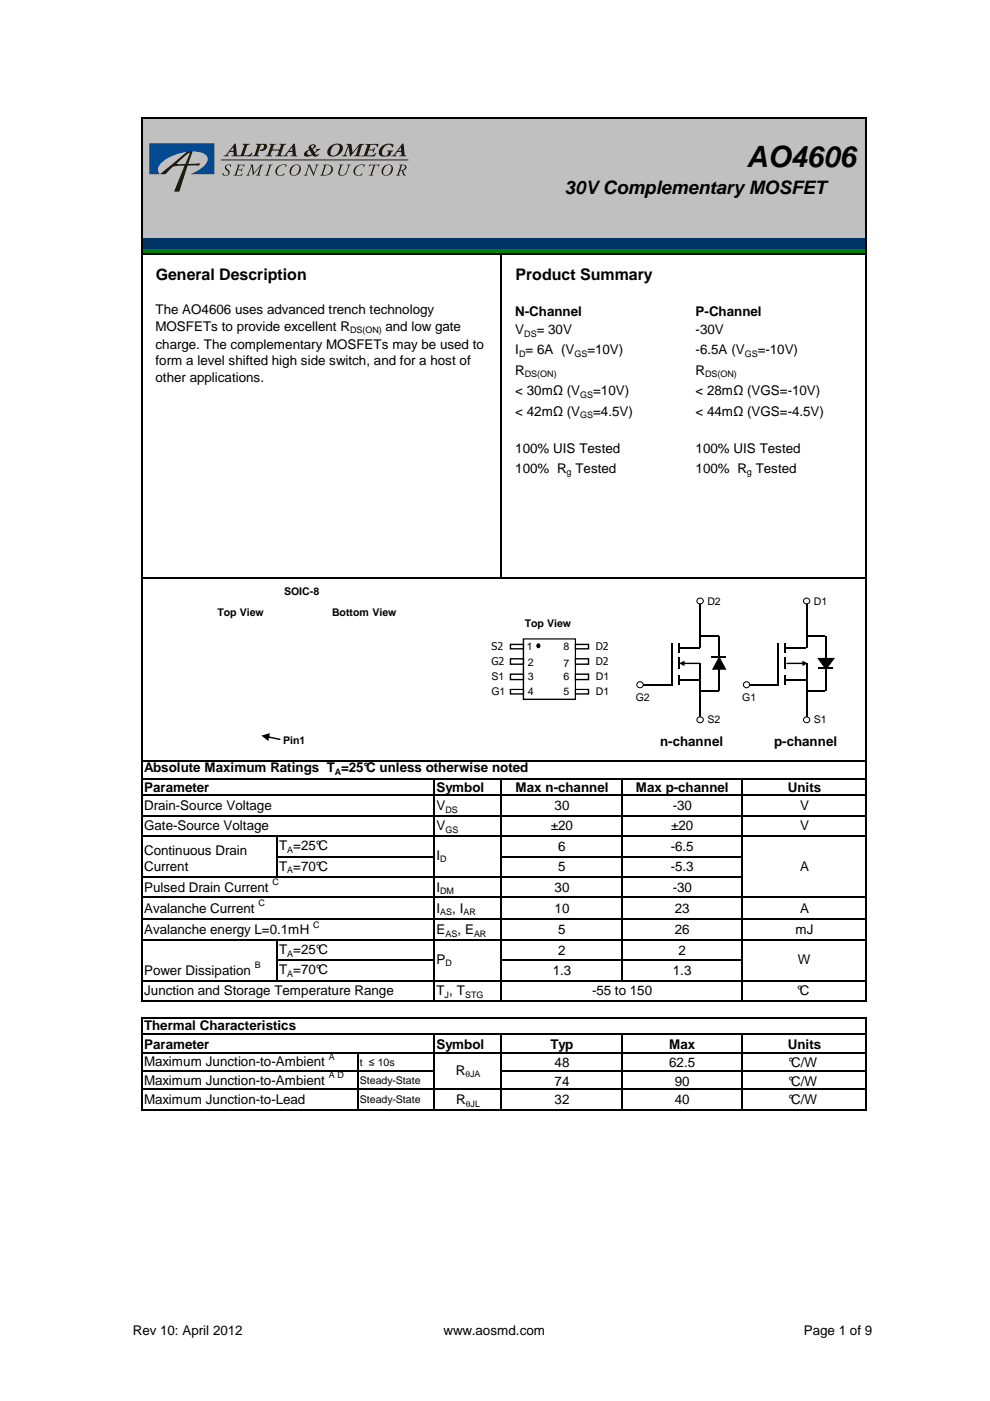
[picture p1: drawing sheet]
<svg xmlns="http://www.w3.org/2000/svg" width="210mm" height="297mm" viewBox="0 0 210 297" stroke-linecap="round" stroke-linejoin="round" font-family="sans-serif">
<path d="M30.1 25.2h153.6v25.3h-153.6z" fill="#c0c0c0"/>
<path d="M30.1 50.5h153.6v2.2h-153.6z" fill="#003365"/>
<path d="M30.1 52.7h153.6v1.3h-153.6z" fill="#008000"/>
<path d="M30 25v134.3M30.1 25.1h153.7M183.6 25.2v134.1M30.1 53.9h153.7M106.3 54.1v68.6M30.1 122.6h153.7" fill="none" stroke="#000" stroke-width=".25"/>
<g fill="#251a05">
<path d="M51.5 30.5h1.5l-.1 .1-.5 .2-.7 2.1a1.63 1.63 0 0 0 1.8-.5v.1a.59 .59 0 0 1-.5 .7l-2.5-.1 .1-.1 .5-.2 .7-2-.4-.2z"/>
<path d="M54.3 30.5h1.3a.72 .72 0 0 1 1 .3 .72 .72 0 0 1-.4 1 .74 .74 0 0 1-1.1 0l.1-.1a.62 .62 0 0 0 .6-.3 .62 .62 0 0 0-.1-.7l-.4 .1-.7 1.9-.1 .2 .5 .1-.1 .1-1.4 .1 .4-.3 .4-.9 .3-1.2-.3-.2z"/>
<path d="M57.1 30.5h1.5l-.1 .1-.4 .1-.3 1h.9h.6l.3-1-.4-.1 .1-.1h1.4l-.5 .2-.1 .3-.6 1.9 .3 .1v.1l-1.4-.1a.75 .75 0 0 0 .7-.8l.1-.3h-1.5l-.4 1 .4 .1v.1h-1.5l.1-.1 .4-.1 .2-.5 .6-1.7-.4-.1z"/>
<path d="M73.5 30.5h1l.3 1.8 1-1.3a1.21 1.21 0 0 1 1.4-.5l-.5 .4-.6 2 .4 .1-.1 .2-1.4-.1v-.1a.69 .69 0 0 0 .7-.8l.4-1.2-1.8 2.2h-.1l-.3-2.1-.6 1.7 .3 .2v.2h-1.1l.5-.4 .7-1.7 .1-.3-.4-.1z"/>
<path d="M77.5 30.5h2.7l-.1 .7-.2-.1a.52 .52 0 0 0-.3-.4 .52 .52 0 0 0-.5 0h-.5l-.3 1a.81 .81 0 0 0 1.1-.4h.1l-.3 1h-.2l.1-.3a.66 .66 0 0 0-1-.1l-.3 .9a1.61 1.61 0 0 0 2-.4v.1a.86 .86 0 0 1-1.3 .6l-1.9 .1v-.2a.46 .46 0 0 0 .7-.4l.6-1.9h-.4z"/>
<path d="M80.9 31.1a1.99 1.99 0 0 1 2.5-.3l-.2 .4a1 1 0 0 0-1-.6 1 1 0 0 0-.9 .8 .98 .98 0 0 0 .1 1.6 .68 .68 0 0 0 .8-.2 .68 .68 0 0 0 .1-.7l-.2-.1v-.1h1.3l-.3 .2a1.24 1.24 0 0 1-1.6 1.1 1.01 1.01 0 0 1-1.2-.5 1.01 1.01 0 0 1 .3-1.2z"/>
<path d="M47.9 35l.6-.1 .5 .1-.2 .4-.1-.4h-.5a.63 .63 0 0 0 .3 1.1 .81 .81 0 0 1-.2 1.1 .81 .81 0 0 1-1.1-.2l.1-.4a.54 .54 0 0 0 .7 .5 .54 .54 0 0 0 .2-.8l-.1-.2a.67 .67 0 0 1-.2-1.1z"/>
<path d="M50.2 34.9h1.7l-.2 .5a.58 .58 0 0 0-.9-.3l-.3 .8a.7 .7 0 0 0 .9-.2l-.2 .7a.44 .44 0 0 0-.4-.4 .44 .44 0 0 0-.4 .2l-.2 .8a1.17 1.17 0 0 0 1.3-.2l-.1 .1a.88 .88 0 0 1-1 .3h-1l.3-.1 .2-.4 .5-1.5z"/>
<path d="M53 34.9h.7l.1 1.8 1.1-1.3a.7 .7 0 0 1 1-.5l-.4 .3-.5 1.4-.1 .4 .3 .2h-1l.4-.2 .6-1.7-1.6 1.9-.2-1.9-.7 1.6 .3 .3h-.9l.1-.1a3.1 3.1 0 0 0 1.1-1.9z"/>
<path d="M56.9 34.9h.9l-.4 .3-.5 1.5-.1 .4 .3 .1h-1l.4-.2 .5-1.6 .1-.3z"/>
<path d="M58.9 35.3l.6-.3 1-.1 .3 .1-.2 .5a.76 .76 0 0 0-.7-.6 .76 .76 0 0 0-.7 .5l-.3 .4a.86 .86 0 0 0 .2 1.3 .86 .86 0 0 0 1.2-.4 .89 .89 0 0 1-1.4 .5 1.12 1.12 0 0 1 0-1.9z"/>
<path d="M65.1 34.9h.7l.7 1.8 .6-1.6-.3-.2h.8l-.3 .3-.8 2.1-1-2.1-.5 1.8 .2 .2h-.8l.3-.2 .3-.6 .4-1.3z"/>
<path d="M71.9 34.9h.9l-.4 .3-.4 1.7a.87 .87 0 0 0 1 .2 .87 .87 0 0 0 .5-.8l.3-1.2-.2-.2h.8a.77 .77 0 0 0-.6 .9 1.39 1.39 0 0 1-1.7 1.4 .62 .62 0 0 1-.3-.9l.3-1.1z"/>
<path d="M75.5 35.3l.5-.3 1-.1 .4 .1-.3 .5a.76 .76 0 0 0-.6-.6 .76 .76 0 0 0-.8 .5l-.3 .4a.86 .86 0 0 0 .2 1.3 .86 .86 0 0 0 1.3-.4 .89 .89 0 0 1-1.5 .5 1.12 1.12 0 0 1 .1-1.9z"/>
<path d="M78.4 34.8l2.1 .1-.2 .5-.2-.4h-.6l-.6 2 .2 .2h-.9l.4-.2 .6-2-.6 .1-.4 .2z"/>
<path d="M49.7 30.4h.3l.2 2a.4 .4 0 0 0 .3 .6v.2h-1.4l.4-.3v-.7h-.8l-.5 .6 .3 .2v.1l-1.1 .1 .6-.4zM49.4 31.2l-.6 .8h.7z"/>
<path d="M62.3 30.4h.2l.2 2a.4 .4 0 0 0 .4 .6l-.1 .2h-1.4l.5-.3-.1-.7h-.8l-.5 .6 .4 .2-.1 .1-1.1 .1 .6-.4zM61.9 31.2l-.6 .8h.7z"/>
<path d="M65.7 30.8l.5-.2a.51 .51 0 0 1 .8 .3 .51 .51 0 0 1-.6 .6l-.1 .1 .4 .7a.44 .44 0 0 0 .3-.7l1-.1-1.2 1a.5 .5 0 0 0 .8 .2 .81 .81 0 0 1-1.4 .2 1.31 1.31 0 0 1-1.8 0 1.26 1.26 0 0 1 1.2-1.2 .58 .58 0 0 1 .1-.9zM65.3 32a.48 .48 0 0 0 0 .8 .48 .48 0 0 0 .8-.2l-.5-.7zM66 30.9a.29 .29 0 0 0 .1 .5 .29 .29 0 0 0 .4-.3 .27 .27 0 0 0-.1-.4 .27 .27 0 0 0-.4 .2z"/>
<path d="M70 31.1l.9-.6a1.18 1.18 0 0 1 1.3 .1 1.18 1.18 0 0 1 .4 1.2 1.91 1.91 0 0 1-3.1 .9 1.58 1.58 0 0 1 .5-1.6zM70.7 30.9a1.64 1.64 0 0 0-.4 2 1.52 1.52 0 0 0 1.6-2.1l-.5-.2z"/>
<path d="M85.3 30.4h.3l.1 2a.4 .4 0 0 0 .4 .6v.2h-1.5l.5-.3v-.7h-.9l-.4 .6 .3 .2v.1l-1.1 .1 .5-.4zM85 31.2l-.6 .8h.7z"/>
<path d="M61.7 35.4a1.21 1.21 0 0 1 2 0 1.42 1.42 0 0 1-.5 1.5 1.42 1.42 0 0 1-1.6 .1 1.24 1.24 0 0 1 .1-1.6zM62.3 35.2l-.4 .5a.85 .85 0 0 0-.2 .9 .85 .85 0 0 0 .6 .6 1.46 1.46 0 0 0 1-2.1l-.4-.1z"/>
<path d="M68.5 34.9h.4a1.17 1.17 0 0 1 1.6 1.3 2.24 2.24 0 0 1-2.5 1h-.2l.4-.2 .5-1.7 .1-.2zM69.1 35l-.6 2a1.2 1.2 0 0 0 1.4-.3 1.2 1.2 0 0 0 .1-1.5z"/>
<path d="M81.2 35.4a1.21 1.21 0 0 1 2.1 0 1.42 1.42 0 0 1-.5 1.5 1.42 1.42 0 0 1-1.7 .1 1.24 1.24 0 0 1 .1-1.6zM81.8 35.2l-.4 .5a.85 .85 0 0 0-.2 .9 .85 .85 0 0 0 .6 .6 1.46 1.46 0 0 0 1.1-2.1l-.5-.1z"/>
<path d="M84.7 34.9a1.15 1.15 0 0 1 1.5 .6l-.2 .4-.5 .3a1.1 1.1 0 0 0 .6 1h-.5l-.5-1-.3 .1-.2 .7 .2 .2h-.8l.3-.2 .5-1.6 .1-.3zM85.3 35l-.4 .9 .2 .2a.55 .55 0 0 0 .7-.4 .55 .55 0 0 0-.4-.7z"/>
<path d="M33.9 36.9h1.2a3.8 3.8 0 0 1 2.3-1.7l1.7-.1-2.2 5.5h1.1l1.8-5.5h2.4l.2-.5-2.5 .2 1-2.8-1.4 .2zM37.4 34.7l2.2-2 .7-.3-1 2.4h-1.5z"/>
</g>
<path d="M46.8 33.9h39.8" fill="none" stroke="#251a05" stroke-width=".21"/>
<path d="M31.7 30.4h13.8v6.5h-5.2a5.4 5.4 0 0 0 3.8-3.1 1.58 1.58 0 0 0-1.4-1.5 10.1 10.1 0 0 0-8.8 2.5 1.46 1.46 0 0 0 0 2.1h-2.2z" fill="#014990"/>
<path d="M56.8 156.1l2.7 .5-.1 .3-2.6-.5zM55.4 156l1.8-.6-.3 1.7z" fill="#000"/>
<path d="M111 135.5h11v12.8h-11z" fill-rule="evenodd" fill="#fff"/>
<path d="M110.8 135.3h11.3v13.1h-11.3zM111 135.6l.1-.1v12.8l-.1-.2h11l-.1 .2v-12.8l.1 .1z" fill="#000"/>
<path d="M108.2 136.6h2.8v1h-2.8z" fill-rule="evenodd" fill="#fff"/>
<path d="M108.1 136.5h3v1.2h-3zM108.4 136.6v1l-.2-.2h2.8l-.2 .2v-1l.2 .2h-2.8z" fill="#000"/>
<path d="M108.2 139.7h2.8v1.1h-2.8z" fill-rule="evenodd" fill="#fff"/>
<path d="M108.1 139.5h3v1.5h-3zM108.4 139.7v1.1l-.2-.1h2.8l-.2 .1v-1.1l.2 .1h-2.8z" fill="#000"/>
<path d="M108.2 142.9h2.8v1.2h-2.8z" fill-rule="evenodd" fill="#fff"/>
<path d="M108.1 142.8h3v1.4h-3zM108.4 142.9v1.2l-.2-.2h2.8l-.2 .2v-1.2l.2 .2h-2.8z" fill="#000"/>
<path d="M108.2 146.2h2.8v1h-2.8z" fill-rule="evenodd" fill="#fff"/>
<path d="M108.1 146h3v1.3h-3zM108.2 146.3l.2-.1v1l-.2-.2h2.8l-.2 .2v-1l.2 .1z" fill="#000"/>
<path d="M122 136.6h2.8v1h-2.8z" fill-rule="evenodd" fill="#fff"/>
<path d="M121.9 136.5h3v1.2h-3zM122.1 136.6v1l-.1-.2h2.8l-.2 .2v-1l.2 .2h-2.8z" fill="#000"/>
<path d="M122 139.7h2.8v1.1h-2.8z" fill-rule="evenodd" fill="#fff"/>
<path d="M121.9 139.5h3v1.5h-3zM122.1 139.7v1.1l-.1-.1h2.8l-.2 .1v-1.1l.2 .1h-2.8z" fill="#000"/>
<path d="M122 142.9h2.8v1.2h-2.8z" fill-rule="evenodd" fill="#fff"/>
<path d="M121.9 142.8h3v1.4h-3zM122.1 142.9v1.2l-.1-.2h2.8l-.2 .2v-1.2l.2 .2h-2.8z" fill="#000"/>
<path d="M122 146.2h2.8v1h-2.8z" fill-rule="evenodd" fill="#fff"/>
<g fill="#000">
<path d="M113.6 136.9a.5 .5 0 0 1 1 0 .5 .5 0 0 1-1 0zM113.8 136.9a.3 .3 0 0 0 .6 0 .3 .3 0 0 0-.6 0z"/>
<path d="M173.3 139.5h3.7l-1.9 2.6zM173.5 139.5l1.7 2.3h-.2l1.7-2.3 .1 .2h-3.4z"/>
<path d="M121.9 146h3v1.3h-3zM122.1 146.2v1l-.1-.2h2.8l-.2 .2v-1l.2 .1h-2.8z"/>
<path d="M166.8 140.5h3.6v.3h-3.6zM170.1 140.1l1.1 .5-1.1 .6z"/>
</g>
<g fill="#000">
<path d="M173.4 139.6h3.4l-1.7 2.3z"/>
<circle cx="114.1" cy="136.9" r=".37"/>
</g>
<path d="M165 136.3v9.1M171 134.9h4v4.5M171 127.8v9.5l-4.5 .1M158.9 145.2h6.1M166.5 144.2h4.5M171 140.6v11.6M173.4 141.7h3.2M175 141.9v4.5h-4" fill="none" stroke="#000" stroke-width=".3"/>
<path d="M166.5 136.3v2M166.5 139.4v2.5M166.5 143.1v2.1" fill="none" stroke="#000" stroke-width=".42"/>
<circle cx="171" cy="127.4" r=".65" fill="#fff"/>
<path d="M170.3 127.4a.75 .75 0 0 1 1.5 0 .75 .75 0 0 1-1.5 0zM170.5 127.4a.53 .53 0 0 0 1 0 .53 .53 0 0 0-1 0z" fill="#000"/>
<circle cx="158.3" cy="145.2" r=".66" fill="#fff"/>
<path d="M157.5 145.2a.76 .76 0 0 1 1.5 0 .76 .76 0 0 1-1.5 0zM157.7 145.2a.55 .55 0 0 0 1.1 0 .55 .55 0 0 0-1.1 0z" fill="#000"/>
<circle cx="171" cy="152.6" r=".65" fill="#fff"/>
<g fill="#000">
<path d="M144.8 140.5h3.6v.3h-3.6zM144 140.6l1.1-.5v1.1z"/>
<path d="M152.5 139.1l1.5 2.9h-3zM152.4 139.4h.2l-1.3 2.5-.2-.1h2.7l-.1 .1z"/>
<path d="M170.3 152.6a.75 .75 0 0 1 1.5 0 .75 .75 0 0 1-1.5 0zM170.5 152.6a.53 .53 0 0 0 1 0 .53 .53 0 0 0-1 0z"/>
</g>
<path d="M142.4 136.3v9.1M148.4 134.9h4l.1 4.5M148.4 127.8v9.5l-4.4 .1M150.9 139.4h3.1M136.4 145.2h6M144 144.2h4.4M148.4 140.6v11.6M152.5 141.9l-.1 4.5h-4" fill="none" stroke="#000" stroke-width=".3"/>
<path d="M144 136.3v2M144 139.4v2.5M144 143.1v2.1" fill="none" stroke="#000" stroke-width=".42"/>
<path d="M152.5 139.4l1.3 2.5h-2.7z" fill="#000"/>
<circle cx="148.4" cy="127.4" r=".66" fill="#fff"/>
<path d="M147.7 127.4a.76 .76 0 0 1 1.5 0 .76 .76 0 0 1-1.5 0zM147.9 127.4a.55 .55 0 0 0 1.1 0 .55 .55 0 0 0-1.1 0z" fill="#000"/>
<circle cx="135.7" cy="145.2" r=".66" fill="#fff"/>
<path d="M134.9 145.2a.8 .8 0 0 1 1.6 0 .8 .8 0 0 1-1.6 0zM135.1 145.2a.56 .56 0 0 0 1.1 0 .56 .56 0 0 0-1.1 0z" fill="#000"/>
<circle cx="148.4" cy="152.6" r=".66" fill="#fff"/>
<path d="M147.7 152.6a.76 .76 0 0 1 1.5 0 .76 .76 0 0 1-1.5 0zM147.9 152.6a.55 .55 0 0 0 1.1 0 .55 .55 0 0 0-1.1 0z" fill="#000"/>
<g fill="none" stroke="#000" stroke-width=".25">
<path d="M30 159.3v53.1M183.6 159.3v53.1M30.1 161.2h153.7M30.1 165.1h153.7M30.1 168.7h153.7M30.1 173h153.7M30.1 177.3h153.7M58.6 177.4v8.7M92 165.3v47.1M106.3 165.3v47.1M131.8 165.3v42.8M157.3 165.3v47.1"/>
<path d="M30.1 185.9h127.3M30.1 190.2h153.7M30.1 194.8h153.7M30.1 199.3h153.7M58.6 199.4v8.7M58.8 181.6h33.3M106.4 181.6h51M30 215.6v19.8M30.1 207.9h153.7M30.1 212.3h153.7M30.1 215.8h153.7M30.1 219.3h153.7"/>
<path d="M58.8 203.6h33.3M92 219.4v16M106.3 219.4v16M106.4 203.6h51M131.8 219.4v16M157.3 219.4v16M183.6 215.9v19.5M30.1 227.1h62M30.1 223.2h153.7M30.1 231h153.7M30.1 235.3h153.7M75.9 223.3v12.1"/>
<path d="M106.4 227.1h77.4"/>
</g>
<text font-size="6.2" x="158.3" y="35.3">AO4606</text>
<text font-size="3.9" x="119.7" y="41.2">30V Complementary MOSFET</text>
<g font-size="3.4">
<text x="33" y="59.3">General Description</text>
<text x="109.3" y="59.3">Product Summary</text>
</g>
<g font-size="2.8">
<text x="33" y="66.6">The AO4606 uses advanced trench technology</text>
<text x="33" y="70.1">MOSFETs to provide excellent R</text>
<text x="81.7" y="70.1">and low gate</text>
<text x="109.3" y="66.9">N-Channel</text>
<text x="109.3" y="70.8">V</text>
<text x="113.8" y="70.8">= 30V</text>
<text x="147.5" y="66.9">P-Channel</text>
<text x="147.5" y="70.8">-30V</text>
<text x="33" y="74">charge. The complementary MOSFETs may be used to</text>
<text x="33" y="77.5">form a level shifted high side switch, and for a host of</text>
<text x="109.3" y="75.1">I = 6A (V</text>
<text x="124.5" y="75.1">=10V)</text>
<text x="147.5" y="75.1">-6.5A (V</text>
<text x="160.7" y="75.1">=-10V)</text>
<text x="33" y="81">other applications.</text>
<text x="109.3" y="83.8">&lt; 30mΩ (V</text>
<text x="109.3" y="79.5">R</text>
<text x="125.8" y="83.8">=10V)</text>
<text x="147.5" y="83.8">&lt; 28mΩ (VGS=-10V)</text>
<text x="147.5" y="79.5">R</text>
<text x="109.3" y="88.1">&lt; 42mΩ (V</text>
<text x="125.8" y="88.1">=4.5V)</text>
<text x="147.5" y="88.1">&lt; 44mΩ (VGS=-4.5V)</text>
<text x="109.3" y="96.1">100% UIS Tested</text>
<text x="109.3" y="100.2">100% R Tested</text>
<text x="147.5" y="100.2">100% R Tested</text>
<text x="147.5" y="96.1">100% UIS Tested</text>
<text x="140" y="158.1">n-channel</text>
<text x="164.1" y="158.2">p-channel</text>
<text x="30.6" y="163.7">Absolute Maximum Ratings T =25°C unless otherwise noted</text>
<text x="30.6" y="167.9">Parameter</text>
<text x="92.5" y="167.9">Symbol</text>
<text x="109.3" y="167.9">Max n-channel</text>
<text x="134.8" y="167.9">Max p-channel</text>
<text x="167" y="167.9">Units</text>
<text x="30.6" y="171.7">Drain-Source Voltage</text>
<text x="92.5" y="171.7">V</text>
<text x="117.6" y="171.7">30</text>
<text x="142.6" y="171.7">-30</text>
<text x="169.6" y="171.7">V</text>
<text x="30.6" y="176.1">Gate-Source Voltage</text>
<text x="92.5" y="176.1">V</text>
<text x="116.8" y="176.1">±20</text>
<text x="142.3" y="176.1">±20</text>
<text x="169.6" y="176.1">V</text>
<text x="30.6" y="181.2">Continuous Drain</text>
<text x="30.6" y="184.7">Current</text>
<text x="59.2" y="180.3">T =25°C</text>
<text x="59.2" y="184.6">T =70°C</text>
<text x="92.5" y="182.3">I</text>
<text x="118.4" y="180.4">6</text>
<text x="118.4" y="184.7">5</text>
<text x="142.2" y="180.4">-6.5</text>
<text x="142.2" y="184.7">-5.3</text>
<text x="169.6" y="184.6">A</text>
<text x="30.6" y="189">Pulsed Drain Current</text>
<text x="92.5" y="189">I</text>
<text x="117.6" y="189">30</text>
<text x="142.6" y="189">-30</text>
<text x="30.6" y="193.5">Avalanche Current</text>
<text x="92.5" y="193.5">I</text>
<text x="95.9" y="193.5">, I</text>
<text x="117.6" y="193.5">10</text>
<text x="143.1" y="193.5">23</text>
<text x="169.6" y="193.5">A</text>
<text x="30.6" y="198.1">Avalanche energy L=0.1mH</text>
<text x="59.2" y="202.3">T =25°C</text>
<text x="92.5" y="198.1">E</text>
<text x="97" y="198.1">, E</text>
<text x="118.4" y="202.4">2</text>
<text x="118.4" y="198.1">5</text>
<text x="143.1" y="198.1">26</text>
<text x="143.8" y="202.4">2</text>
<text x="168.7" y="198.1">mJ</text>
<text x="30.6" y="206.7">Power Dissipation</text>
<text x="59.2" y="206.6">T =70°C</text>
<text x="92.5" y="204.3">P</text>
<text x="117.2" y="206.7">1.3</text>
<text x="142.7" y="206.7">1.3</text>
<text x="169.2" y="204.5">W</text>
<text x="30.6" y="211">Junction and Storage Temperature Range</text>
<text x="92.5" y="211">T , T</text>
<text x="125.5" y="211">-55 to 150</text>
<text x="169" y="211">°C</text>
<text x="30.6" y="218.5">Thermal Characteristics</text>
<text x="30.6" y="222.4">Parameter</text>
<text x="30.6" y="226.1">Maximum Junction-to-Ambient</text>
<text x="92.5" y="222.4">Symbol</text>
<text x="96.6" y="227.9">R</text>
<text x="116.7" y="222.4">Typ</text>
<text x="117.6" y="226.3">48</text>
<text x="141.9" y="222.4">Max</text>
<text x="141.9" y="226.3">62.5</text>
<text x="167" y="222.4">Units</text>
<text x="167.2" y="226.3">°C/W</text>
<text x="30.6" y="234">Maximum Junction-to-Lead</text>
<text x="30.6" y="230">Maximum Junction-to-Ambient</text>
<text x="117.6" y="230.2">74</text>
<text x="143.1" y="230.2">90</text>
<text x="167.2" y="230.2">°C/W</text>
<text x="96.7" y="234.1">R</text>
<text x="117.6" y="234.1">32</text>
<text x="143.1" y="234.1">40</text>
<text x="167.2" y="234.1">°C/W</text>
<text x="28.2" y="283">Rev 10: April 2012</text>
<text x="94.1" y="283">www.aosmd.com</text>
<text x="170.4" y="283">Page 1 of 9</text>
</g>
<g font-size="2.2">
<text x="46.1" y="130.6">Top View</text>
<text x="60.2" y="126.1">SOIC-8</text>
<text x="70.4" y="130.6">Bottom View</text>
<text x="150" y="128.2">D2</text>
<text x="172.6" y="128.2">D1</text>
<text x="104.2" y="137.7">S2</text>
<text x="111.3" y="132.8">Top View</text>
<text x="111.7" y="137.9">1</text>
<text x="119.5" y="137.9">8</text>
<text x="126.3" y="137.7">D2</text>
<text x="104.2" y="141">G2</text>
<text x="111.9" y="141.2">2</text>
<text x="119.5" y="141.4">7</text>
<text x="126.3" y="141">D2</text>
<text x="104.2" y="147.3">G1</text>
<text x="104.2" y="144.2">S1</text>
<text x="111.9" y="147.4">4</text>
<text x="111.9" y="144.3">3</text>
<text x="119.5" y="144.3">6</text>
<text x="119.5" y="147.4">5</text>
<text x="126.3" y="144.2">D1</text>
<text x="126.3" y="147.3">D1</text>
<text x="134.8" y="148.6">G2</text>
<text x="157.4" y="148.6">G1</text>
<text x="150" y="153.3">S2</text>
<text x="172.6" y="153.3">S1</text>
<text x="60" y="157.7">Pin1</text>
<text x="76.3" y="225.9">t ≤ 10s</text>
<text x="76.3" y="229.8">Steady-State</text>
<text x="76.3" y="233.9">Steady-State</text>
</g>
<g font-size="1.9">
<text x="74.2" y="70.7">DS(ON)</text>
<text x="111.2" y="71.4">DS</text>
<text x="110.1" y="75.7">D</text>
<text x="121.8" y="75.7">GS</text>
<text x="157.9" y="75.7">GS</text>
<text x="111.3" y="80">DS(ON)</text>
<text x="149.5" y="80">DS(ON)</text>
<text x="123" y="84.3">GS</text>
<text x="123" y="88.6">GS</text>
<text x="120.1" y="100.8">g</text>
<text x="158.4" y="100.8">g</text>
<text x="71" y="164.3">A</text>
<text x="94.4" y="172.3">DS</text>
<text x="94.4" y="176.6">GS</text>
<text x="60.9" y="180.8">A</text>
<text x="60.9" y="185.1">A</text>
<text x="93.3" y="182.8">D</text>
<text x="57.8" y="187.6">C</text>
<text x="93.3" y="189.6">DM</text>
<text x="54.8" y="192.2">C</text>
<text x="66.4" y="196.7">C</text>
<text x="93.3" y="194.1">AS</text>
<text x="98.3" y="194.1">AR</text>
<text x="60.9" y="202.8">A</text>
<text x="94.4" y="198.6">AS</text>
<text x="100.5" y="198.6">AR</text>
<text x="54" y="205.3">B</text>
<text x="60.9" y="207.1">A</text>
<text x="94.4" y="204.9">D</text>
<text x="94.3" y="211.6">J</text>
<text x="98.6" y="211.6">STG</text>
<text x="69.7" y="224.7">A</text>
<text x="69.7" y="228.6">A D</text>
<text x="98.7" y="228.4">θJA</text>
<text x="98.8" y="234.6">θJL</text>
</g>
</svg>
